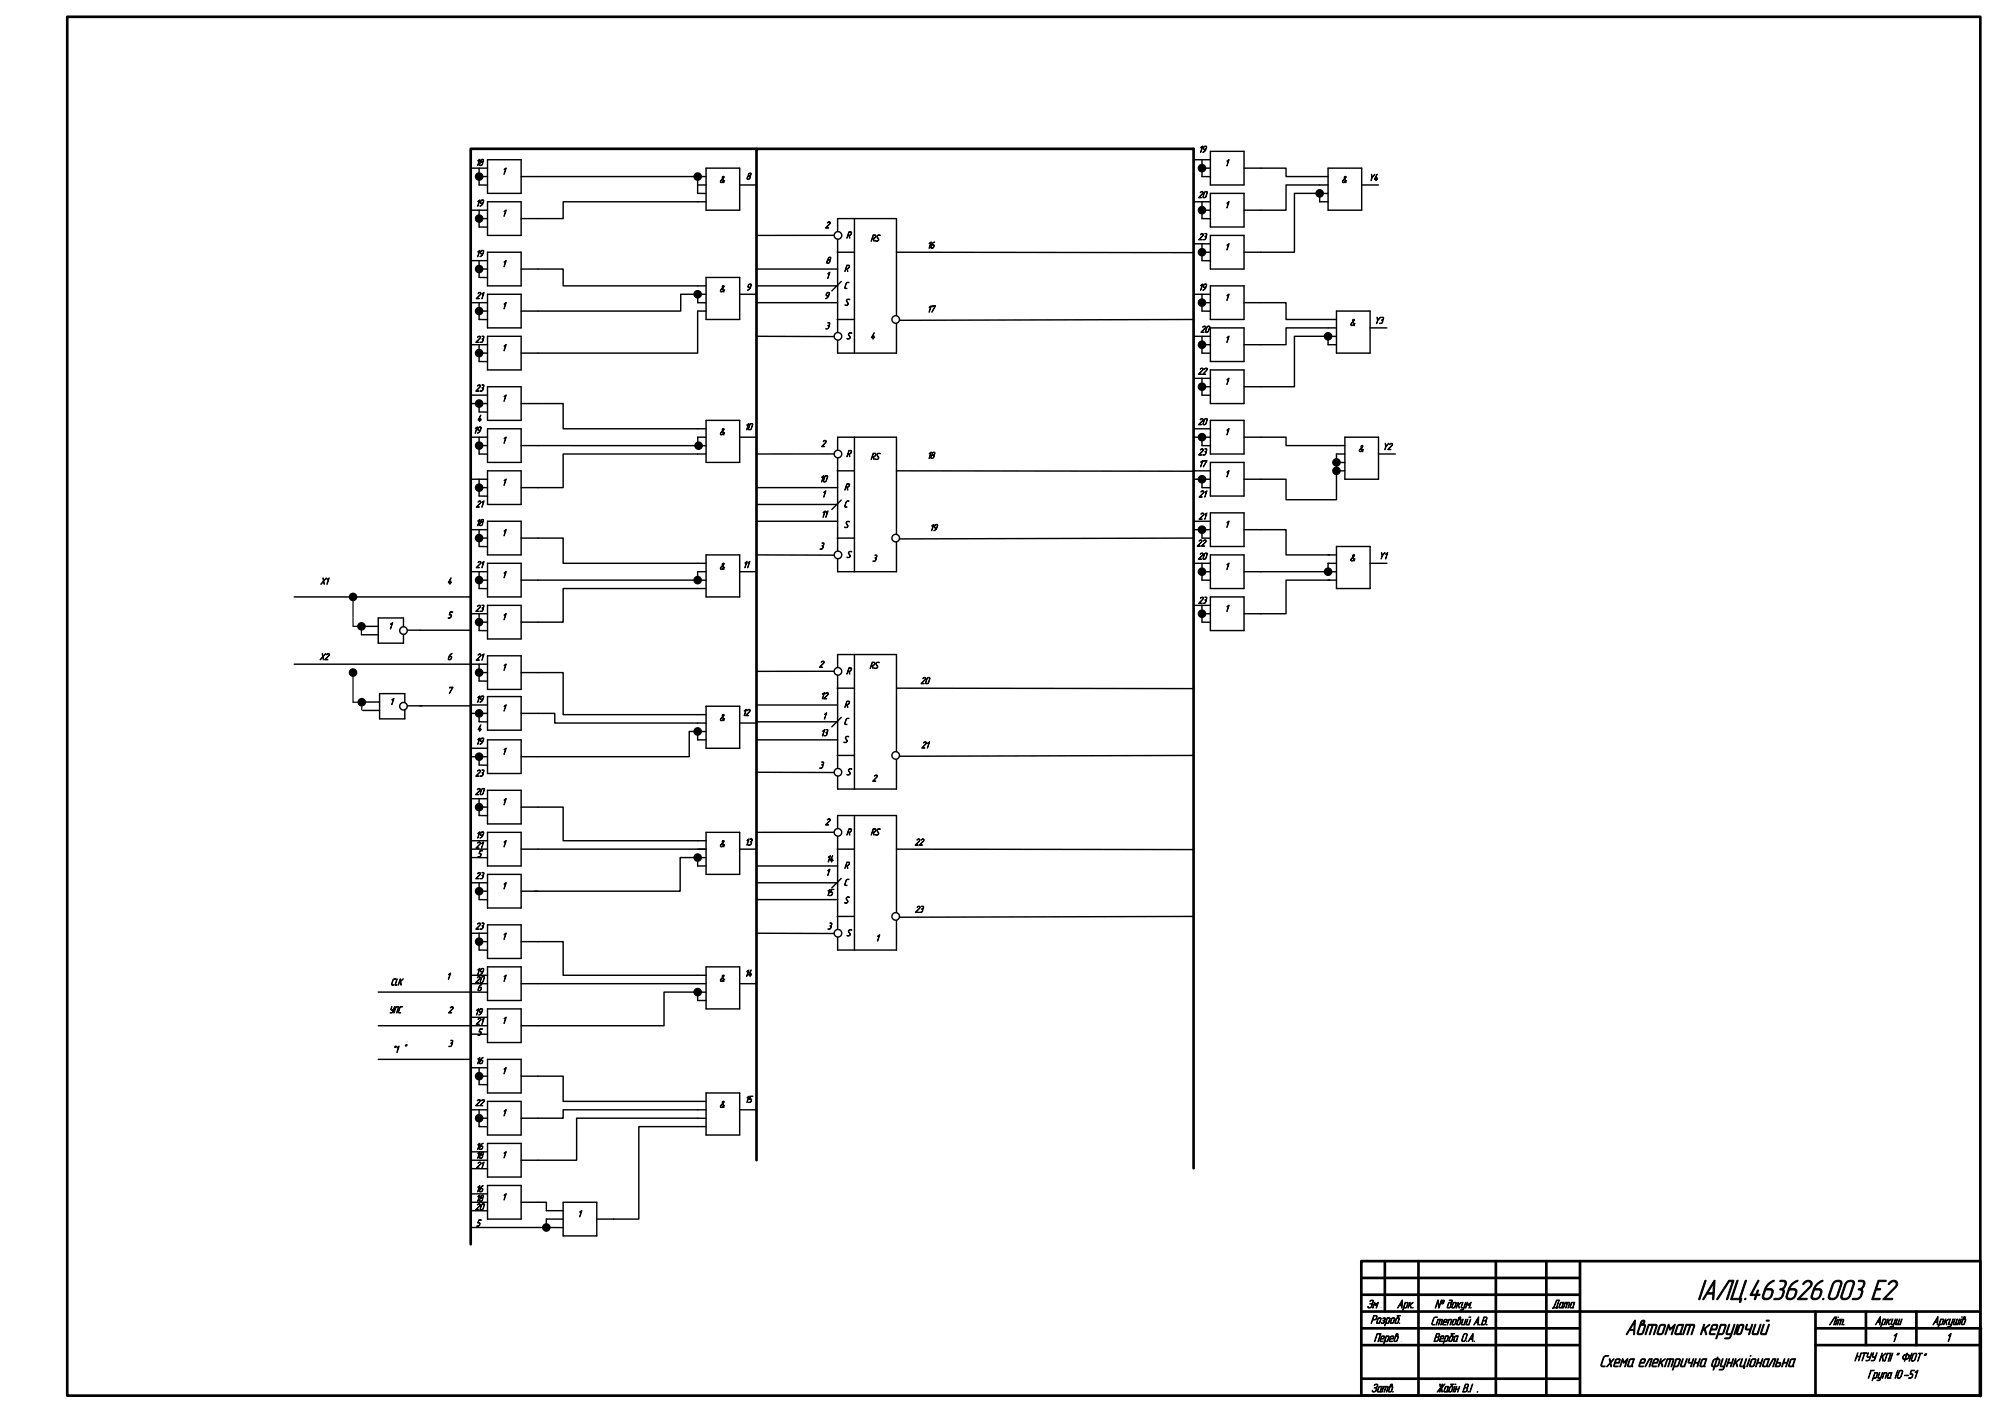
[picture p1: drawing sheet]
<svg xmlns="http://www.w3.org/2000/svg" width="594mm" height="420mm" viewBox="0 0 594 420" stroke-linecap="round" stroke-linejoin="round" font-family="sans-serif">
<g fill="none" stroke="#000" stroke-width=".79">
<path d="M225 44.2h-85v325.8M225 345v-300.7h130v303.1M404.9 375h184.1v40h-184.1zM411.9 375v15M421.9 375v40M444.9 375v40M459.9 375v40M469.9 375v40M404.9 385h65M404.9 380h65M404.9 395h65M404.9 400h65"/>
<path d="M404.9 390h183.9M540 395h49.2M540 400h49M540 390v25M555 390v10M570 390v10M589 395v-390h-569v410h569M404.9 410h65"/>
</g>
<path d="M589 395v20" fill="none" stroke="#000" stroke-width="1.1"/>
<g fill="none" stroke="#000" stroke-width=".35">
<path d="M105 177.5v6M105 183.7v2.4M105 201.1v7.7h2.6"/>
<circle cx="105" cy="177.5" r="1.1"/>
<circle cx="105" cy="200" r="1.1"/>
</g>
<path d="M248.1 70h-23.1M249 75h5M249.1 65h17.5v40h-17.5zM254.1 65v40M266.6 75l88.4 .1M225 85h24.1M225 100l23.1 .1M249 95h5M250.2 83.7l-2.8 2.8M355 95l-87.5 .2M125 187.4h15M124.9 209.9h15" fill="none" stroke="#000" stroke-width=".42"/>
<g fill="#000">
<circle cx="105" cy="177.5" r="1.1"/>
<circle cx="105" cy="200" r="1.1"/>
</g>
<circle cx="249.2" cy="70" r="1.13" fill="#fff"/>
<circle cx="249.2" cy="70" r="1.13" fill="none" stroke="#000" stroke-width=".42"/>
<circle cx="249.2" cy="100" r="1.13" fill="#fff"/>
<circle cx="249.2" cy="100" r="1.13" fill="none" stroke="#000" stroke-width=".42"/>
<circle cx="266.4" cy="95" r="1.13" fill="#fff"/>
<g fill="none" stroke="#000" stroke-width=".42">
<path d="M225 80h24.1M225 90h24.1M248.1 135h-23.1M249 140h5M249.1 130h17.5v40h-17.5zM254.1 130v40M266.6 140l88.4 .1M225 150h24.1M249 160h5M250.2 148.7l-2.8 2.8M355 160l-87.5 .2M225 165l23.1 .1"/>
<path d="M107.5 186.2h5M107.5 188.8h5M112.5 183.8h7.5v7.5h-7.5zM120 187.4h5M107.9 208.7h5M107.9 211.3h5M112.9 206.3h7.5v7.5h-7.5zM120.4 209.9h5"/>
<circle cx="266.4" cy="95" r="1.13"/>
</g>
<g fill="none" stroke="#000" stroke-width=".35">
<path d="M105 186.2h2.5v2.6M107.6 208.8v2.3"/>
<circle cx="207.8" cy="132.5" r="1.1"/>
<circle cx="107.5" cy="186.3" r="1.1"/>
<circle cx="107.6" cy="208.8" r="1.1"/>
</g>
<g fill="#000">
<circle cx="207.8" cy="132.5" r="1.1"/>
<circle cx="107.5" cy="186.3" r="1.1"/>
<circle cx="107.6" cy="208.8" r="1.1"/>
</g>
<circle cx="249.2" cy="135" r="1.13" fill="#fff"/>
<circle cx="249.2" cy="135" r="1.13" fill="none" stroke="#000" stroke-width=".42"/>
<circle cx="249.2" cy="165" r="1.13" fill="#fff"/>
<circle cx="249.2" cy="165" r="1.13" fill="none" stroke="#000" stroke-width=".42"/>
<circle cx="266.4" cy="160" r="1.13" fill="#fff"/>
<g fill="none" stroke="#000" stroke-width=".42">
<path d="M225 145h24.1M225 155h24.1M248.1 199.6h-23.1M249.1 194.6h17.5v40h-17.5zM254.1 194.6v40M225 214.6h24.1M249 204.6h5M250.2 213.3l-2.8 2.8M266.6 204.6l88.4 .2M225 229.6l23.1 .1M249 224.6h5M355 224.6l-87.5 .3"/>
<circle cx="266.4" cy="160" r="1.13"/>
</g>
<circle cx="249.2" cy="199.6" r="1.13" fill="#fff"/>
<circle cx="249.2" cy="199.6" r="1.13" fill="none" stroke="#000" stroke-width=".42"/>
<circle cx="249.2" cy="229.6" r="1.13" fill="#fff"/>
<circle cx="249.2" cy="229.6" r="1.13" fill="none" stroke="#000" stroke-width=".42"/>
<circle cx="266.4" cy="224.6" r="1.13" fill="#fff"/>
<g fill="none" stroke="#000" stroke-width=".42">
<path d="M225 209.6h24.1M225 220h24.1M248.1 247.5h-23.1M249 252.5h5M249.1 242.5h17.5v40h-17.5zM254.1 242.5v40M266.6 252.5l88.4 .1M225 262.5h24.1M225 277.5l23.1 .1M249 272.5h5M250.2 261.2l-2.8 2.8M355 272.5l-87.5 .2"/>
<circle cx="266.4" cy="224.6" r="1.13"/>
</g>
<circle cx="249.2" cy="247.5" r="1.13" fill="#fff"/>
<circle cx="249.2" cy="247.5" r="1.13" fill="none" stroke="#000" stroke-width=".42"/>
<circle cx="249.2" cy="277.5" r="1.13" fill="#fff"/>
<circle cx="249.2" cy="277.5" r="1.13" fill="none" stroke="#000" stroke-width=".42"/>
<circle cx="266.4" cy="272.5" r="1.13" fill="#fff"/>
<g fill="none" stroke="#000" stroke-width=".42">
<path d="M140 50h5M142.5 52.5h2.5M142.5 50v5h2.5M145 47.5h10v10h-10zM155 52.5h55M207.5 55h2.5M207.5 52.5v5h2.5M210 50h10v12.5h-10zM220 55h5M355 47.5h5M357.5 50h2.5M357.5 47.5v5h2.5"/>
<path d="M360 57.5h10v10h-10zM360 45h10v10h-10zM370 50h12.5v2.5h12.5M392.5 57.5h-7.5v17.5h-15M392.5 57.5v2.5h2.5M392.5 57.5h2.5M395 55h-12.5v7.5h-12.5M395 50h10v12.5h-10zM405 55h5M140 62.5h5M140 77.5h5M142.5 62.5v5h2.5"/>
<path d="M142.5 77.5v5h2.5M142.5 65h2.5M142.5 80h2.5M145 60h10v10h-10zM145 75h10v10h-10zM155 80h12.5v5h42.5M210 60h-42.5v5h-12.5M355 60h5M355 72.5h5M357.5 62.5h2.5M357.5 75h2.5M357.5 60v5h2.5"/>
<path d="M357.5 72.5v5h2.5M360 70h10v10h-10zM140 90h5M142.5 92.5h2.5M142.5 90v5h2.5M145 87.5h10v10h-10zM145 100h10v10h-10zM207.5 87.5h-5v5h-47.5M207.5 87.5h2.5M207.5 87.5v2.5h2.5M210 92.5h-2.5v12.5h-52.5M210 82.5h10v12.5h-10z"/>
<path d="M220 87.5h5M355 87.5h5M355 100h5M357.5 90h2.5M357.5 87.5v5h2.5M357.5 100v5h2.5M360 85h10v10h-10zM360 97.5h10v10h-10zM370 90h12.5v5h15M395 100h-10v15h-15M395 100v2.5h2.5M395 100h2.5"/>
<path d="M397.5 97.5h-15v5h-12.5M397.5 92.5h10v12.5h-10zM407.5 97.5h5M140 117.5h5M140 102.5h5M142.5 102.5v5h2.5M142.5 105h2.5M145 115h10v10h-10zM355 112.5h5M357.5 115h2.5M357.5 102.5h2.5M357.5 112.5v5h2.5"/>
<path d="M360 110h10v10h-10zM140 120h5M140 130h5M142.5 120v2.5h2.5M142.5 132.5h2.5M142.5 130v5h2.5M145 127.5h10v10h-10zM145 140h10v10h-10zM155 120h12.5v7.5h42.5M155 132.5h53.9M210 135h-42.5v10h-12.5M210 125h10v12.5h-10z"/>
<path d="M210 130h-2.5v2.5h2.5M220 130h5M355 127.5h5M355 130h5M355 140h5M357.5 130v2.5h2.5M360 125h10v10h-10zM360 137.5h10v10h-10zM370 130h12.5v2.5h17.5M397.5 140v8.6h-15v-6.1h-12.5M397.5 140h2.5M397.5 137.5h2.5"/>
<path d="M400 130h10v12.5h-10zM400 135h-2.5v5M410 135h5M140 142.5h5M140 157.5h5M142.5 142.5v5h2.5M142.5 157.5v5h2.5M142.5 145h2.5M142.5 160h2.5M145 155h10v10h-10zM155 160h12.5v7.5h42.5M355 142.5h5"/>
<path d="M355 157.5h5M355 155h5M357.5 142.5v2.5h2.5M357.5 157.5v2.5h2.5M360 152.5h10v10h-10zM370 157.5h12.5v7.5h13M140 170h5M142.5 172.5h2.5M142.5 170v5h2.5M145 167.5h10v10h-10zM155 172.5h52.5M207.5 172.5h2.5"/>
<path d="M210 175h-42.5v10h-12.5M210 165h10v12.5h-10zM210 170h-2.5v2.5M220 170h5M355 167.5h5M357.5 170h2.5M357.5 167.5v5h2.5M360 165h10v10h-10zM360 177.5h10v10h-10zM370 170h23.9M395 165h2.5M395 172.5h2.5"/>
<path d="M395.5 172.5h-13v10h-12.5M397.5 167.5h-2.5v2.5h2.5M397.5 162.5h10v12.5h-10zM407.5 167.5h5M140 182.5h5M140 197.5h5M142.5 182.5v5h2.5M142.5 197.5v5h2.5M142.5 185h2.5M145 180h10v10h-10zM145 195h10v10h-10zM355 180h5"/>
<path d="M357.5 182.5h2.5M357.5 180v5h2.5M140 209.6h5M140 212.1h5M142.5 212.1v2.5l2.5 .1M142.5 200h2.5M145 207.1h10v10h-10zM145 220h10v10h-10zM155 200h12.5v12.5h42.5M155 212.1h10v2.9h45M207.5 217.5h-2.5v7.5h-50M207.5 217.5h2.5"/>
<path d="M207.5 217.5v2.5h2.5M210 210h10v12.5h-10zM220 215h5M140 222.5h5M140 225h5M140 237.5h5M142.5 225v2.5h2.5M142.5 237.5v5h2.5M142.5 240h2.5M145 235h10v10h-10zM155 240h12.5v10h42.5M140 250h5"/>
<path d="M140 252.5h5M140 255h5M145 247.5h10v10h-10zM155 252.5h55M206.4 255h-4.1v10h-43.4M210 255h-2.5v2.5h2.5M210 247.5h10v12.5h-10zM220 252.5h5M225 257.5h24.1M140 262.5h5M140 277.5h5M142.5 262.5v5h2.5"/>
<path d="M142.5 277.5v5h2.5M142.5 265h2.5M142.5 280h2.5M145 260h10v10h-10zM145 275h10v10h-10zM155 280h12.5v10h42.5M155 265h5M225 267.5h24.1M140 290h5M140 292.5h5M140 295h5M145 287.5h10v10h-10z"/>
<path d="M145 300h10v10h-10zM155 292.5h55M207.5 295h-10v10h-42.5M207.5 295v2.5h2.5M207.5 295h2.5M210 287.5h10v12.5h-10zM220 292.5h5M140 302.5h5M140 305h5M140 307.5h5M140 317.5h5M142.5 317.5v5h2.5"/>
<path d="M145 315h10v10h-10zM140 330h5M142.5 330v5h2.5M142.5 320h2.5M142.5 332.5h2.5M145 327.5h10v10h-10zM155 320h12.5v7.5h42.5M210 330h-42.5v2.5h-12.5M210 332.5h-38.5v12.5h-16.5M210 335h-20v27.5h-12.5M210 325h10v12.5h-10zM220 330h5"/>
<path d="M140 342.5h5M140 345h5M140 347.5h5M140 355h5M140 357.5h5M140 360h5M145 340h10v10h-10zM145 352.5h10v10h-10zM155 357.5h7.5v2.5h5M167.5 357.5h10v10h-10zM140 365h21.4M167.5 362.5h-5v2.5h5"/>
<circle cx="266.4" cy="272.5" r="1.13"/>
</g>
<g fill="#000">
<circle cx="142.5" cy="52.5" r="1.1"/>
<circle cx="207.5" cy="52.5" r="1.1"/>
<circle cx="357.5" cy="50" r="1.1"/>
<circle cx="392.5" cy="57.5" r="1.1"/>
<circle cx="142.5" cy="65" r="1.1"/>
<circle cx="357.5" cy="75" r="1.1"/>
<circle cx="357.5" cy="62.5" r="1.1"/>
<circle cx="142.5" cy="80" r="1.1"/>
<circle cx="142.5" cy="92.5" r="1.1"/>
<circle cx="207.5" cy="87.5" r="1.1"/>
<circle cx="357.5" cy="90" r="1.1"/>
<circle cx="395" cy="100" r="1.1"/>
<circle cx="142.5" cy="120" r="1.1"/>
<circle cx="142.5" cy="105" r="1.1"/>
<circle cx="357.5" cy="102.5" r="1.1"/>
<circle cx="357.5" cy="115" r="1.1"/>
<circle cx="142.5" cy="132.5" r="1.1"/>
<circle cx="357.5" cy="130" r="1.1"/>
<circle cx="397.5" cy="137.5" r="1.1"/>
<circle cx="142.5" cy="145" r="1.1"/>
<circle cx="357.5" cy="142.5" r="1.1"/>
<circle cx="357.5" cy="157.5" r="1.1"/>
<circle cx="397.5" cy="140" r="1.1"/>
<circle cx="142.5" cy="160" r="1.1"/>
<circle cx="142.5" cy="172.5" r="1.1"/>
<circle cx="207.5" cy="172.5" r="1.1"/>
<circle cx="357.5" cy="170" r="1.1"/>
<circle cx="395" cy="170" r="1.1"/>
<circle cx="142.5" cy="200" r="1.1"/>
<circle cx="142.5" cy="185" r="1.1"/>
<circle cx="357.5" cy="182.5" r="1.1"/>
<circle cx="142.5" cy="212.1" r="1.1"/>
<circle cx="207.5" cy="217.5" r="1.1"/>
<circle cx="142.5" cy="240" r="1.1"/>
<circle cx="142.5" cy="225" r="1.1"/>
<circle cx="207.5" cy="255" r="1.1"/>
<circle cx="142.5" cy="265" r="1.1"/>
<circle cx="142.5" cy="280" r="1.1"/>
<circle cx="207.5" cy="295" r="1.1"/>
<circle cx="142.5" cy="320" r="1.1"/>
<circle cx="142.5" cy="332.5" r="1.1"/>
<circle cx="162.5" cy="365" r="1.1"/>
</g>
<g fill="none" stroke="#000" stroke-width=".35">
<circle cx="142.5" cy="52.5" r="1.1"/>
<circle cx="207.5" cy="52.5" r="1.1"/>
<circle cx="357.5" cy="50" r="1.1"/>
<circle cx="392.5" cy="57.5" r="1.1"/>
<circle cx="142.5" cy="65" r="1.1"/>
<circle cx="357.5" cy="75" r="1.1"/>
<circle cx="357.5" cy="62.5" r="1.1"/>
<circle cx="142.5" cy="80" r="1.1"/>
<circle cx="142.5" cy="92.5" r="1.1"/>
<circle cx="207.5" cy="87.5" r="1.1"/>
<circle cx="357.5" cy="90" r="1.1"/>
<circle cx="395" cy="100" r="1.1"/>
<circle cx="142.5" cy="120" r="1.1"/>
<circle cx="142.5" cy="105" r="1.1"/>
<circle cx="357.5" cy="102.5" r="1.1"/>
<circle cx="357.5" cy="115" r="1.1"/>
<circle cx="142.5" cy="132.5" r="1.1"/>
<circle cx="357.5" cy="130" r="1.1"/>
<circle cx="397.5" cy="137.5" r="1.1"/>
<circle cx="142.5" cy="145" r="1.1"/>
<circle cx="357.5" cy="142.5" r="1.1"/>
<circle cx="357.5" cy="157.5" r="1.1"/>
<circle cx="397.5" cy="140" r="1.1"/>
<circle cx="142.5" cy="160" r="1.1"/>
<circle cx="142.5" cy="172.5" r="1.1"/>
<circle cx="207.5" cy="172.5" r="1.1"/>
<circle cx="357.5" cy="170" r="1.1"/>
<circle cx="395" cy="170" r="1.1"/>
<circle cx="142.5" cy="200" r="1.1"/>
<circle cx="142.5" cy="185" r="1.1"/>
<circle cx="357.5" cy="182.5" r="1.1"/>
<circle cx="142.5" cy="212.1" r="1.1"/>
<circle cx="207.5" cy="217.5" r="1.1"/>
<circle cx="142.5" cy="240" r="1.1"/>
<circle cx="142.5" cy="225" r="1.1"/>
<circle cx="207.5" cy="255" r="1.1"/>
<circle cx="142.5" cy="265" r="1.1"/>
<circle cx="142.5" cy="280" r="1.1"/>
<circle cx="207.5" cy="295" r="1.1"/>
<circle cx="142.5" cy="320" r="1.1"/>
<circle cx="142.5" cy="332.5" r="1.1"/>
<circle cx="162.5" cy="365" r="1.1"/>
</g>
<circle cx="120" cy="187.5" r="1.13" fill="#fff"/>
<circle cx="120" cy="187.5" r="1.13" fill="none" stroke="#000" stroke-width=".42"/>
<circle cx="120" cy="210" r="1.13" fill="#fff"/>
<g fill="none" stroke="#000" stroke-width=".42">
<path d="M87.5 177.5h52.5M87.5 197.5h52.5M112.5 295h27.5M112.5 305h27.5M112.5 315h27.5"/>
<circle cx="120" cy="210" r="1.13"/>
</g>
<text font-size="8.9" x="504.7" y="386.5">ІАЛЦ.463626.003 Е2</text>
<text font-size="6.7" x="483.3" y="396.9">Автомат керуючий</text>
<text font-size="5.2" x="475.7" y="406.4">Схема електрична функціональна</text>
<g font-size="3.7">
<text x="406.5" y="389">Зм .</text>
<text x="415.4" y="389">Арк.</text>
<text x="426.6" y="389">№ докум.</text>
<text x="461.6" y="389">Дата</text>
<text x="407.6" y="393.6">Розроб.</text>
<text x="425.5" y="394">Степовий А.В.</text>
<text x="544" y="394">Літ.</text>
<text x="557.6" y="393.9">Аркуш</text>
<text x="574.7" y="393.9">Аркушів</text>
<text x="408.6" y="398.9">Перев .</text>
<text x="426.3" y="398.9">Верба О.А.</text>
<text x="562.6" y="398.9">1</text>
<text x="578.7" y="398.9">1</text>
<text x="551.5" y="404.7">НТУУ КПІ ” ФІОТ“</text>
<text x="407.8" y="414">Затв.</text>
<text x="427.2" y="414">Жабін В.І .</text>
<text x="555.5" y="409.8">Група ІО-51</text>
</g>
<g font-size="3">
<text x="356.5" y="45.3">19</text>
<text x="141.5" y="49.2">18</text>
<text x="149.3" y="51.8">1</text>
<text x="221.9" y="53.3">8</text>
<text x="364.3" y="49.3">1</text>
<text x="407.1" y="53.7">Y4</text>
<text x="213.9" y="54.3">&amp;</text>
<text x="356.3" y="58.8">20</text>
<text x="398.9" y="54.3">&amp;</text>
<text x="141.5" y="61.3">19</text>
<text x="149.3" y="64.3">1</text>
<text x="364.3" y="61.8">1</text>
<text x="245.4" y="67.8">2</text>
<text x="251.7" y="70.8">R</text>
<text x="258.9" y="71.8">RS</text>
<text x="356.3" y="71.3">23</text>
<text x="141.5" y="76.3">19</text>
<text x="275.7" y="73.8">16</text>
<text x="364.3" y="74.3">1</text>
<text x="149.3" y="79.3">1</text>
<text x="245.6" y="82.8">1</text>
<text x="245.6" y="78.3">8</text>
<text x="251.1" y="80.7">R</text>
<text x="141.5" y="88.8">21</text>
<text x="213.9" y="86.8">&amp;</text>
<text x="221.9" y="86.3">9</text>
<text x="245.1" y="88.8">9</text>
<text x="250.9" y="85.8">C</text>
<text x="356.5" y="86.3">19</text>
<text x="364.3" y="89.3">1</text>
<text x="149.3" y="91.8">1</text>
<text x="251.1" y="90.8">S</text>
<text x="275.7" y="92.8">17</text>
<text x="141.3" y="101.8">23</text>
<text x="245.4" y="97.8">3</text>
<text x="251.7" y="100.8">S</text>
<text x="258.9" y="100.8">4</text>
<text x="357" y="98.8">20</text>
<text x="364.3" y="101.8">1</text>
<text x="401.4" y="96.8">&amp;</text>
<text x="408.8" y="96.2">Y3</text>
<text x="149.3" y="104.3">1</text>
<text x="356.3" y="111.3">22</text>
<text x="141.3" y="116.3">23</text>
<text x="149.3" y="119.3">1</text>
<text x="364.3" y="114.3">1</text>
<text x="141.9" y="125.3">4</text>
<text x="140.7" y="128.8">19</text>
<text x="149.3" y="131.8">1</text>
<text x="213.9" y="129.3">&amp;</text>
<text x="221.5" y="127.8">10</text>
<text x="356.3" y="126.3">20</text>
<text x="364.3" y="129.3">1</text>
<text x="244.2" y="132.8">2</text>
<text x="251.7" y="135.8">R</text>
<text x="258.9" y="136.7">RS</text>
<text x="275.7" y="136.3">18</text>
<text x="356.3" y="135.3">23</text>
<text x="403.9" y="134.3">&amp;</text>
<text x="411.2" y="133.7">Y2</text>
<text x="243.7" y="143.3">10</text>
<text x="356.5" y="138.8">17</text>
<text x="364.3" y="141.8">1</text>
<text x="149.3" y="144.3">1</text>
<text x="244.4" y="147.8">1</text>
<text x="251.1" y="145.7">R</text>
<text x="356.5" y="147.8">21</text>
<text x="141.5" y="150.8">21</text>
<text x="244.2" y="153.8">11</text>
<text x="250.9" y="150.8">C</text>
<text x="356.5" y="154.4">21</text>
<text x="141.5" y="156.3">18</text>
<text x="149.3" y="159.3">1</text>
<text x="251" y="156.9">S</text>
<text x="276.5" y="157.8">19</text>
<text x="364.3" y="156.8">1</text>
<text x="243.7" y="163.3">3</text>
<text x="251.7" y="165.8">S</text>
<text x="259.4" y="166.9">3</text>
<text x="355.9" y="162.4">22</text>
<text x="356.3" y="166.3">20</text>
<text x="401.4" y="166.8">&amp;</text>
<text x="410.1" y="166.2">Y1</text>
<text x="95.2" y="173.8">X1</text>
<text x="133" y="173.7">4</text>
<text x="141.5" y="168.8">21</text>
<text x="149.3" y="171.8">1</text>
<text x="213.9" y="169.3">&amp;</text>
<text x="220.9" y="168.8">11</text>
<text x="364.3" y="169.3">1</text>
<text x="356.3" y="179.4">23</text>
<text x="133.1" y="183.8">5</text>
<text x="141.3" y="181.8">23</text>
<text x="149.3" y="184.3">1</text>
<text x="364.3" y="181.8">1</text>
<text x="115.5" y="187">1</text>
<text x="95" y="196.2">X2</text>
<text x="133" y="196.2">6</text>
<text x="141.5" y="196.3">21</text>
<text x="149.3" y="199.3">1</text>
<text x="243.5" y="198.5">2</text>
<text x="251.7" y="200.5">R</text>
<text x="258.6" y="198.8">RS</text>
<text x="273.8" y="203.3">20</text>
<text x="115.9" y="209.5">1</text>
<text x="133" y="206.2">7</text>
<text x="141.5" y="208.8">19</text>
<text x="244" y="207.8">12</text>
<text x="149.3" y="211.5">1</text>
<text x="213.9" y="214.3">&amp;</text>
<text x="220.7" y="212.8">12</text>
<text x="244.6" y="213.8">1</text>
<text x="250.9" y="215.5">C</text>
<text x="251.1" y="210.4">R</text>
<text x="141.5" y="221.3">19</text>
<text x="141.9" y="217.4">4</text>
<text x="244" y="218.8">13</text>
<text x="250.8" y="220.8">S</text>
<text x="149.3" y="224.3">1</text>
<text x="274" y="222.5">21</text>
<text x="141.3" y="230.8">23</text>
<text x="243.6" y="228.5">3</text>
<text x="251.7" y="230.5">S</text>
<text x="259.4" y="232.3">2</text>
<text x="141.3" y="236.3">20</text>
<text x="149.3" y="239.3">1</text>
<text x="245.4" y="245.3">2</text>
<text x="141.5" y="249.2">19</text>
<text x="149.3" y="251.8">1</text>
<text x="213.9" y="251.8">&amp;</text>
<text x="221.5" y="251.3">13</text>
<text x="251.7" y="248.3">R</text>
<text x="258.9" y="248.3">RS</text>
<text x="272" y="251.3">22</text>
<text x="141.3" y="252.3">21</text>
<text x="141.9" y="254.8">5</text>
<text x="245.7" y="256.3">14</text>
<text x="141.3" y="261.3">23</text>
<text x="245.6" y="260.3">1</text>
<text x="250.9" y="263.3">C</text>
<text x="251.1" y="258.2">R</text>
<text x="149.3" y="264.3">1</text>
<text x="245.6" y="266.3">15</text>
<text x="251" y="268.6">S</text>
<text x="272.1" y="271.3">23</text>
<text x="141.3" y="276.3">23</text>
<text x="149.3" y="279.3">1</text>
<text x="246.1" y="276.3">3</text>
<text x="251.7" y="278.3">S</text>
<text x="260.4" y="279.8">1</text>
<text x="116.2" y="293">CLK</text>
<text x="132.8" y="291.2">1</text>
<text x="141.3" y="292.3">20</text>
<text x="141.5" y="289.9">19</text>
<text x="149.3" y="291.8">1</text>
<text x="213.9" y="291.8">&amp;</text>
<text x="221.5" y="290.3">14</text>
<text x="141.9" y="294.6">6</text>
<text x="115.7" y="301.2">УПС</text>
<text x="133.2" y="301.2">2</text>
<text x="141.1" y="301.8">19</text>
<text x="141.5" y="304.6">21</text>
<text x="149.3" y="304.3">1</text>
<text x="133.3" y="311.2">3</text>
<text x="141.9" y="307.8">5</text>
<text x="116.7" y="313">“1 ”</text>
<text x="141.5" y="316.3">16</text>
<text x="149.3" y="319.3">1</text>
<text x="141.3" y="328.8">22</text>
<text x="213.9" y="329.3">&amp;</text>
<text x="221.5" y="327.8">15</text>
<text x="149.3" y="331.8">1</text>
<text x="141.5" y="341.8">16</text>
<text x="141.5" y="344.4">18</text>
<text x="141.5" y="347.4">21</text>
<text x="149.3" y="344.3">1</text>
<text x="141.3" y="359.8">20</text>
<text x="141.5" y="354.4">16</text>
<text x="141.5" y="357.2">18</text>
<text x="149.3" y="356.8">1</text>
<text x="141.6" y="364.6">5</text>
<text x="171.8" y="361.8">1</text>
</g>
</svg>
